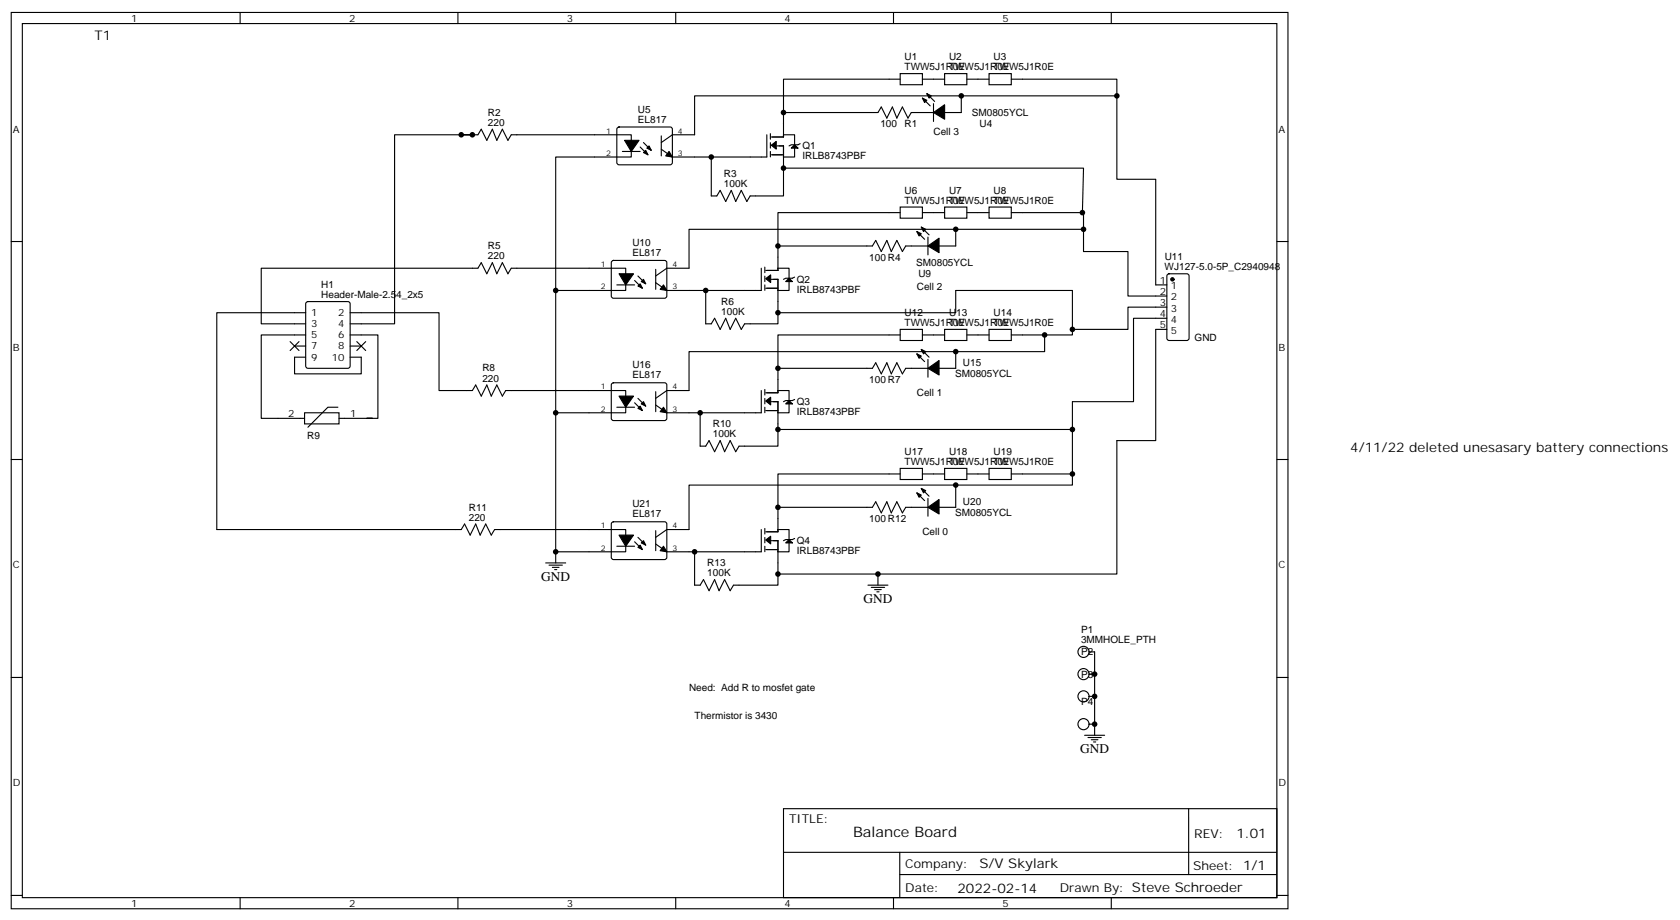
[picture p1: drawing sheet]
<svg xmlns="http://www.w3.org/2000/svg" width="533mm" height="292mm" viewBox="0 0 533 292" stroke-linecap="round" stroke-linejoin="round" font-family="sans-serif">
<g fill="none" stroke="#000" stroke-width=".35">
<path d="M3.6 4h405.3v284.3h-405.3zM7.1 7.5h398.3v277.3h-398.3zM76.2 4v3.5M145.4 4v3.5M214.5 4v3.5M283.7 4v3.5M352.8 4v3.5M248.7 35.7h30l1.1-1.8 1.8 3.6 1.7-3.6 1.4 3.6 1.8-3.6 1.8 3.6 1-1.8h7.1M285.8 23.4h7v3.5h-7zM285.8 25.1h-37.1v18.4h-3.8M292.8 25.1h7.1M292.8 31.1l2.5 2.5"/>
<path d="M294.3 29.7l2.4 2.5M296.4 32.9v5.6M299.9 23.4h7.1v3.5h-7.1zM305.2 30.4v5.3h-5.3M307 25.1h7M314 23.4h7.1v3.5h-7.1zM321.1 25.1h33.5v5.3h-134.1v12.4h-7l-3.6 2.4M354.6 30.4v26.5h12.3v33.5h3.6M196.1 40.5l.4-.2h16.5l.5 .7-.1 10.9-.6 .4-16.5-.1-.5-.6v-10.6zM197.6 48h5.6M203.2 46.6l2.5 2.5M204.3 45.2l2.5 2.5"/>
<path d="M209.9 43.1v6.4M225.8 49.8v12.4h1.8l1-1.8 1.8 3.5 1.8-3.5 1.4 3.5 1.7-3.5 1.8 3.5 1.1-1.7h10.5v-8.9h95.3l-.4 14.2M243.5 42.8v7h-30l-3.6-2.5M244.6 42.4v1.8M244.6 45.3v1.7M244.6 48v1.8M244.9 49.1h3.8M246.6 46.3h2.1v7M248.7 42.8h3.6v7h-3.6M254 45.6l-.7 .3h-2.1l-.7 .4M3.6 76.6h3.5M247 78h30l1-1.7 1.8 3.5 1.8-3.5 1.4 3.5 1.7-3.5 1.8 3.5 1-1.8h7.1"/>
<path d="M285.8 65.7h7v3.5h-7zM285.8 67.5h-38.8v18.3h-3.9M291.1 73.4l2.4 2.5M292.5 72l2.5 2.5M292.8 67.5h7.1M294.6 75.2v5.7M299.9 65.7h7.1v3.5h-7.1zM303.4 72.7v5.3h-5.3M307 67.5h7M314 65.7h7.1v3.5h-7.1zM321.1 67.5h22.9v12.3h14.1v14.1h12.4M344 72.7h-125.2v12.4h-7.1l-3.5 2.5"/>
<path d="M405.4 76.6h3.5M97 99.2h-28.2v68.8h77.6l1.1-1.8 1.8 3.6 1.7-3.6 1.4 3.6 1.8-3.6 1.8 3.6 1-1.8h41.6v7h-22.2v-44M97.3 95.9l.5-.2h12.7l.6 .4 .1 20-.5 .7h-12.9l-.7-.4-.1-20zM176.4 92.1v38.9h22.2v-7.1h-38.1l-1 1.8-1.8-3.6-1.7 3.6-1.4-3.6-1.8 3.6-1.8-3.6-1 1.8h-10.6v-24.7h-28.2M194.3 82.8l.5-.2 16.5 .1 .4 .6-.1 10.9-.6 .4-16.5-.1-.4-.6v-10.6zM195.8 90.4h5.7M201.5 89l2.4 2.4M202.5 87.6l2.5 2.4M208.2 85.4v6.4M241.7 85.1v7h-30l-3.5-2.4M242.8 84.7v1.8M242.8 87.6v1.7"/>
<path d="M242.8 90.4v1.7M243.1 91.4h3.9M244.9 88.6h2.1v14.1h-10.6l-1.1 1.8-1.7-3.5-1.8 3.5-1.4-3.5-1.8 3.5-1.7-3.5-1.1 1.7h-1.8v-10.6M247 85.1h3.5v7h-3.5M247 99.2h56.4v-7.1h37.1v12.4M252.3 87.9l-.7 .4h-2.2l-.7 .3M370.5 97.4h-12.4v7.1h-17.6v1.8h-19.4M370.7 87.1l.5-.2h5.6l.7 .4v20l-.5 .7h-5.8l-.7-.4v-20zM92.1 108.4l2.8 2.8M93.5 109.8h3.5M94.9 108.4l-2.8 2.8M97 102.7h-14.1v-17.6h68.8l1.1-1.8 1.8 3.6 1.7-3.6 1.4 3.6 1.8-3.6 1.8 3.6 1-1.8h36.3v7h-22.2v-42.3h24v-7h-38.1l-1 1.7-1.8-3.5-1.8 3.5-1.4-3.5-1.7 3.5-1.8-3.5-1.1 1.8h-26.4v59.9h-14.1"/>
<path d="M97 113.3h-3.5v5.3h21.2v-5.3h-3.5M97 106.3h-14.1v26.4h13.8M111.2 106.3h8.8v26.4h-12.4M111.2 109.8h3.5M113.3 108.4l2.8 2.8M116.1 108.4l-2.8 2.8M247 116.8h30l1-1.7 1.8 3.5 1.8-3.5 1.4 3.5 1.7-3.5 1.8 3.5 1-1.8h7.1M285.8 104.5h7v3.5h-7zM285.8 106.3h-38.8v18.3h-3.9M291.1 112.3l2.4 2.4M292.5 110.8l2.5 2.5M292.8 106.3h7.1"/>
<path d="M294.6 114v5.7M299.9 104.5h7.1v3.5h-7.1zM303.4 111.5v5.3h-5.3M307 106.3h7M314 104.5h7.1v3.5h-7.1zM331.6 106.3v5.2h-112.8v12.4h-7.1l-3.5 2.5M370.5 104.5h-3.6v35.3h-12.3v42.3h-107.6M370.5 101h-10.6v26.4h-19.4v26.5h-121.7v14.1h-7.1l-3.5 2.5M96.7 131h10.9v3.5h-10.9zM107.3 129.2h-3.2l-6.3 6.3M194.3 121.6l.5-.2 16.5 .1 .4 .6-.1 10.9-.6 .4h-16.5l-.4-.7v-10.6zM195.8 129.2h5.7"/>
<path d="M201.5 127.8l2.4 2.4M202.5 126.4l2.5 2.4M208.2 124.2v6.4M241.7 123.9v7.1h-30l-3.5-2.5M242.8 123.5v1.8M242.8 126.4v1.7M242.8 129.2v1.7M243.1 130.2h3.9M244.9 127.4h2.1v14.1h-12.4l-1 1.8-1.8-3.5-1.8 3.5-1.4-3.5-1.7 3.5-1.8-3.5-1.1 1.7h-1.7v-10.5M247 123.9h3.5v7.1h-3.5M247 136.2h93.5M252.3 126.7l-.7 .4h-2.2l-.7 .3"/>
<path d="M3.6 145.8h3.5M285.8 148.6h7v3.5h-7zM285.8 150.4h-38.8v18.3h-3.9M291.1 156.4l2.4 2.4M292.5 154.9l2.5 2.5M292.8 150.4h7.1M294.6 158.1v5.7M299.9 148.6h7.1v3.5h-7.1zM303.4 153.9v7h-5.3M307 150.4h7M314 148.6h7.1v3.5h-7.1zM321.1 150.4h19.4"/>
<path d="M405.4 145.8h3.5M173.2 178.6h6.4M174.3 179.3h4.2M175.4 180h2.1M176.4 175v3.6M194.3 165.7l.5-.2 16.5 .1 .4 .6-.1 10.9-.6 .4h-16.5l-.4-.7v-10.6zM195.8 173.3h5.7M201.5 171.9l2.4 2.4M202.5 170.5l2.5 2.4M208.2 168.3v6.4M241.7 168v7h-30l-3.5-2.4M242.8 167.6v1.8"/>
<path d="M242.8 170.5v1.7M242.8 173.3v1.7M243.1 174.3h3.9M244.9 171.5h2.1v14.1h-14.1l-1.1 1.8-1.8-3.5-1.7 3.5-1.4-3.5-1.8 3.5-1.8-3.5-1 1.7h-1.8v-10.6M247 168h3.5v7h-3.5M247 160.9h30l1-1.7 1.8 3.5 1.8-3.5 1.4 3.5 1.7-3.5 1.8 3.5 1-1.8h7.1M252.3 170.8l-.7 .4h-2.2l-.7 .3M176.1 180.7h.7M275.6 185.6h6.3M276.6 186.3h4.2M277.7 187h2.1M278.4 187.7h.7"/>
<path d="M278.7 182.1v3.5M3.6 214.9h3.5M345.8 206.8h1.7v22.9M345.8 213.9h1.7M405.4 214.9h3.5M344.3 233.3h6.4M345.4 234h4.2M345.8 220.9h1.7M345.8 229.7h1.7M346.5 234.7h2.1M347.2 235.4h.7M347.5 229.7v3.6"/>
<path d="M248.7 256.5h156.7v28.3h-156.7zM377.4 256.6v20.8M248.8 270.4h156.4M285.7 277.4h119.5M285.7 270.4v14.1M3.6 284.1h3.5M76.2 284.8v3.5M145.4 284.8v3.5M214.5 284.8v3.5M283.7 284.8v3.5M352.8 284.8v3.5M405.4 284.1h3.5"/>
<circle cx="344" cy="213.9" r="1.76"/>
<circle cx="344" cy="206.8" r="1.76"/>
<circle cx="344" cy="220.9" r="1.76"/>
<circle cx="344" cy="229.7" r="1.76"/>
</g>
<g fill="#000" stroke="#000" stroke-width=".35">
<path d="M292.8 31.1l1.5 .7-.8 .7zM294.3 29.7l1.4 .7-.7 .7zM296.4 35.7l3.5-2.5v4.6zM198.3 44.5h4.6l-2.5 3.5zM204.3 48.4l.7-.7 .7 1.4zM205.4 47l.7-.7 .7 1.4zM212.4 48l1.1 1.8-2.2-.3zM244.9 46.1l1.5-1.2v2.4zM251.2 47l1.1-1.1 1 1.1zM291.1 73.4l1.4 .8-.7 .7zM292.5 72l1.4 .7-.7 .7zM196.5 86.9h4.6l-2.5 3.5z"/>
<path d="M202.5 90.7l.7-.7 .7 1.4zM203.6 89.3l.7-.7 .7 1.4zM210.6 90.4l1.1 1.7-2.1-.3zM243.1 88.4l1.6-1.2v2.4zM249.4 89.3l1.1-1 1.1 1zM294.6 78l3.5-2.4v4.6zM291.1 112.3l1.4 .7-.7 .7zM292.5 110.8l1.4 .7-.7 .8zM294.6 116.8l3.5-2.4v4.6zM196.5 125.7h4.6l-2.5 3.5zM202.5 129.5l.7-.7 .7 1.4zM203.6 128.1l.7-.7 .7 1.4z"/>
<path d="M210.6 129.2l1.1 1.8-2.1-.4zM243.1 127.2l1.6-1.2v2.4zM249.4 128.1l1.1-1 1.1 1zM291.1 156.4l1.4 .7-.7 .7zM292.5 154.9l1.4 .7-.7 .8zM196.5 169.8h4.6l-2.5 3.5zM202.5 173.6l.7-.7 .7 1.4zM203.6 172.2l.7-.7 .7 1.4zM210.6 173.3l1.1 1.7-2.1-.3zM243.1 171.3l1.6-1.2v2.4zM249.4 172.2l1.1-1 1.1 1zM294.6 160.9l3.5-2.4v4.6z"/>
<circle cx="372.2" cy="88.6" r=".53"/>
</g>
<g fill="#000">
<circle cx="248.7" cy="35.7" r=".88"/>
<circle cx="305.2" cy="30.4" r=".88"/>
<circle cx="354.6" cy="30.4" r=".88"/>
<circle cx="146.4" cy="42.8" r=".88"/>
<circle cx="150" cy="42.8" r=".88"/>
<circle cx="225.8" cy="49.8" r=".88"/>
<circle cx="248.7" cy="53.3" r=".88"/>
<circle cx="247" cy="78" r=".88"/>
<circle cx="303.4" cy="72.7" r=".88"/>
<circle cx="343.6" cy="67.5" r=".88"/>
<circle cx="344" cy="72.7" r=".88"/>
<circle cx="176.4" cy="92.1" r=".88"/>
<circle cx="224" cy="92.1" r=".88"/>
<circle cx="247" cy="99.2" r=".88"/>
<circle cx="247" cy="116.8" r=".88"/>
<circle cx="303.4" cy="111.5" r=".88"/>
<circle cx="331.6" cy="106.3" r=".88"/>
<circle cx="340.5" cy="104.5" r=".88"/>
<circle cx="176.4" cy="131" r=".88"/>
<circle cx="222.3" cy="131" r=".88"/>
<circle cx="247" cy="136.2" r=".88"/>
<circle cx="340.5" cy="136.2" r=".88"/>
<circle cx="303.4" cy="153.9" r=".88"/>
<circle cx="340.5" cy="150.4" r=".88"/>
<circle cx="176.4" cy="175" r=".88"/>
<circle cx="220.5" cy="175" r=".88"/>
<circle cx="247" cy="160.9" r=".88"/>
<circle cx="247" cy="182.1" r=".88"/>
<circle cx="278.7" cy="182.1" r=".88"/>
<circle cx="347.5" cy="213.9" r=".88"/>
<circle cx="347.5" cy="229.7" r=".88"/>
<circle cx="347.5" cy="220.9" r=".88"/>
</g>
<text font-size="4.6" x="270.8" y="265.6">Balance Board</text>
<g font-size="4.2">
<text x="30" y="12.8">T1</text>
<text x="428.7" y="143.3">4/11/22 deleted unesasary battery connections</text>
<text x="171.8" y="184.2">GND</text>
<text x="274.1" y="191.3">GND</text>
<text x="342.9" y="238.9">GND</text>
<text x="392.5" y="265.8">1.01</text>
<text x="310.9" y="275.4">S/V Skylark</text>
<text x="304" y="283.2">2022-02-14</text>
</g>
<g font-size="3.9">
<text x="250.5" y="261.1">TITLE:</text>
<text x="379.1" y="265.8">REV:</text>
<text x="287.4" y="275.3">Company:</text>
<text x="378.8" y="275.9">Sheet: 1/1</text>
<text x="287.4" y="283">Date:</text>
<text x="336.5" y="283.1">Drawn By: Steve Schroeder</text>
</g>
<g font-size="3.2">
<text x="41.7" y="6.9">1</text>
<text x="110.8" y="6.9">2</text>
<text x="180" y="6.9">3</text>
<text x="249.1" y="6.9">4</text>
<text x="318.2" y="6.9">5</text>
<text x="287.2" y="22.3">TWW5J1R0E</text>
<text x="287.2" y="19.1">U1</text>
<text x="301.3" y="22.3">TWW5J1R0E</text>
<text x="301.3" y="19.1">U2</text>
<text x="315.4" y="22.3">TWW5J1R0E</text>
<text x="315.4" y="19.1">U3</text>
<text x="202.5" y="35.7">U5</text>
<text x="154.9" y="39.9">220</text>
<text x="154.9" y="36.8">R2</text>
<text x="202.5" y="38.9">EL817</text>
<text x="279.5" y="40.4">100</text>
<text x="287.2" y="40.4">R1</text>
<text x="308.5" y="36.8">SM0805YCL</text>
<text x="311" y="40.4">U4</text>
<text x="4.1" y="42.1">A</text>
<text x="254.7" y="47.3">Q1</text>
<text x="296.4" y="42.8">Cell 3</text>
<text x="405.9" y="42.1">A</text>
<text x="254.7" y="50.5">IRLB8743PBF</text>
<text x="229.9" y="59.3">100K</text>
<text x="229.9" y="56.1">R3</text>
<text x="287.2" y="64.6">TWW5J1R0E</text>
<text x="287.2" y="61.5">U6</text>
<text x="301.3" y="64.6">TWW5J1R0E</text>
<text x="301.3" y="61.5">U7</text>
<text x="315.4" y="64.6">TWW5J1R0E</text>
<text x="315.4" y="61.5">U8</text>
<text x="154.9" y="82.3">220</text>
<text x="154.9" y="79.1">R5</text>
<text x="200.8" y="81.2">EL817</text>
<text x="200.8" y="78">U10</text>
<text x="276" y="82.7">100 R4</text>
<text x="369.8" y="82.6">U11</text>
<text x="253" y="89.7">Q2</text>
<text x="290.9" y="84.5">SM0805YCL</text>
<text x="291.6" y="88">U9</text>
<text x="369.8" y="85.8">WJ127-5.0-5P_C2940948</text>
<text x="102" y="94.6">Header-Male-2.54_2x5</text>
<text x="102" y="91.4">H1</text>
<text x="253" y="92.9">IRLB8743PBF</text>
<text x="291.1" y="92.1">Cell 2</text>
<text x="368.3" y="93.6">2</text>
<text x="368.3" y="90">1</text>
<text x="371.8" y="95.3">2</text>
<text x="371.8" y="91.8">1</text>
<text x="98.8" y="100.3">1</text>
<text x="107.4" y="100.3">2</text>
<text x="229" y="99.9">100K</text>
<text x="229" y="96.7">R6</text>
<text x="287.2" y="100.3">U12</text>
<text x="301.3" y="100.3">U13</text>
<text x="315.4" y="100.3">U14</text>
<text x="368.3" y="100.6">4</text>
<text x="368.3" y="97.1">3</text>
<text x="371.8" y="98.8">3</text>
<text x="98.8" y="107.3">5</text>
<text x="98.8" y="103.8">3</text>
<text x="107.4" y="107.3">6</text>
<text x="107.4" y="103.8">4</text>
<text x="287.2" y="103.4">TWW5J1R0E</text>
<text x="301.3" y="103.4">TWW5J1R0E</text>
<text x="315.4" y="103.4">TWW5J1R0E</text>
<text x="368.3" y="104.1">5</text>
<text x="371.8" y="105.9">5</text>
<text x="371.8" y="102.4">4</text>
<text x="4.1" y="111.2">B</text>
<text x="98.8" y="110.8">7</text>
<text x="107.4" y="110.8">8</text>
<text x="379.3" y="108">GND</text>
<text x="405.9" y="111.2">B</text>
<text x="98.8" y="114.4">9</text>
<text x="105.4" y="114.4">10</text>
<text x="153.2" y="117.8">R8</text>
<text x="200.8" y="116.8">U16</text>
<text x="303.3" y="119.8">SM0805YCL</text>
<text x="305.7" y="116.2">U15</text>
<text x="153.2" y="121.1">220</text>
<text x="200.8" y="120">EL817</text>
<text x="276" y="121.5">100 R7</text>
<text x="291.1" y="125.7">Cell 1</text>
<text x="253" y="131.7">IRLB8743PBF</text>
<text x="253" y="128.5">Q3</text>
<text x="91.5" y="132.4">2</text>
<text x="111.2" y="132.4">1</text>
<text x="226.3" y="135.5">R10</text>
<text x="97.6" y="139.2">R9</text>
<text x="226.3" y="138.7">100K</text>
<text x="287.2" y="147.5">TWW5J1R0E</text>
<text x="287.2" y="144.4">U17</text>
<text x="301.3" y="147.5">TWW5J1R0E</text>
<text x="301.3" y="144.4">U18</text>
<text x="315.4" y="147.5">TWW5J1R0E</text>
<text x="315.4" y="144.4">U19</text>
<text x="148.8" y="162">R11</text>
<text x="200.8" y="160.9">U21</text>
<text x="305.7" y="160.3">U20</text>
<text x="148.8" y="165.2">220</text>
<text x="200.8" y="164.1">EL817</text>
<text x="276" y="165.6">100 R12</text>
<text x="303.3" y="163.8">SM0805YCL</text>
<text x="253" y="172.6">Q4</text>
<text x="292.8" y="169.8">Cell 0</text>
<text x="224.6" y="179.6">R13</text>
<text x="253" y="175.8">IRLB8743PBF</text>
<text x="4.1" y="180.3">C</text>
<text x="224.6" y="182.8">100K</text>
<text x="405.9" y="180.3">C</text>
<text x="343.2" y="204">3MMHOLE_PTH</text>
<text x="343.2" y="200.9">P1</text>
<text x="343.2" y="207.9">P2</text>
<text x="343.2" y="215">P3</text>
<text x="218.8" y="219.1">Need: Add R to mosfet gate</text>
<text x="220.5" y="228">Thermistor is 3430</text>
<text x="343.2" y="223.8">P4</text>
<text x="4.1" y="249.5">D</text>
<text x="405.9" y="249.5">D</text>
<text x="41.7" y="287.8">1</text>
<text x="110.8" y="287.8">2</text>
<text x="180" y="287.8">3</text>
<text x="249.1" y="287.8">4</text>
<text x="318.2" y="287.8">5</text>
</g>
<g font-size="2.5">
<text x="192.5" y="42.4">1</text>
<text x="215.2" y="42.4">4</text>
<text x="192.5" y="49.5">2</text>
<text x="215.2" y="49.5">3</text>
<text x="190.7" y="84.7">1</text>
<text x="213.5" y="84.7">4</text>
<text x="190.7" y="91.8">2</text>
<text x="213.5" y="91.8">3</text>
<text x="190.7" y="123.5">1</text>
<text x="213.5" y="123.5">4</text>
<text x="190.7" y="130.6">2</text>
<text x="213.5" y="130.6">3</text>
<text x="190.7" y="167.6">1</text>
<text x="213.5" y="167.6">4</text>
<text x="190.7" y="174.7">2</text>
<text x="213.5" y="174.7">3</text>
</g>
</svg>
